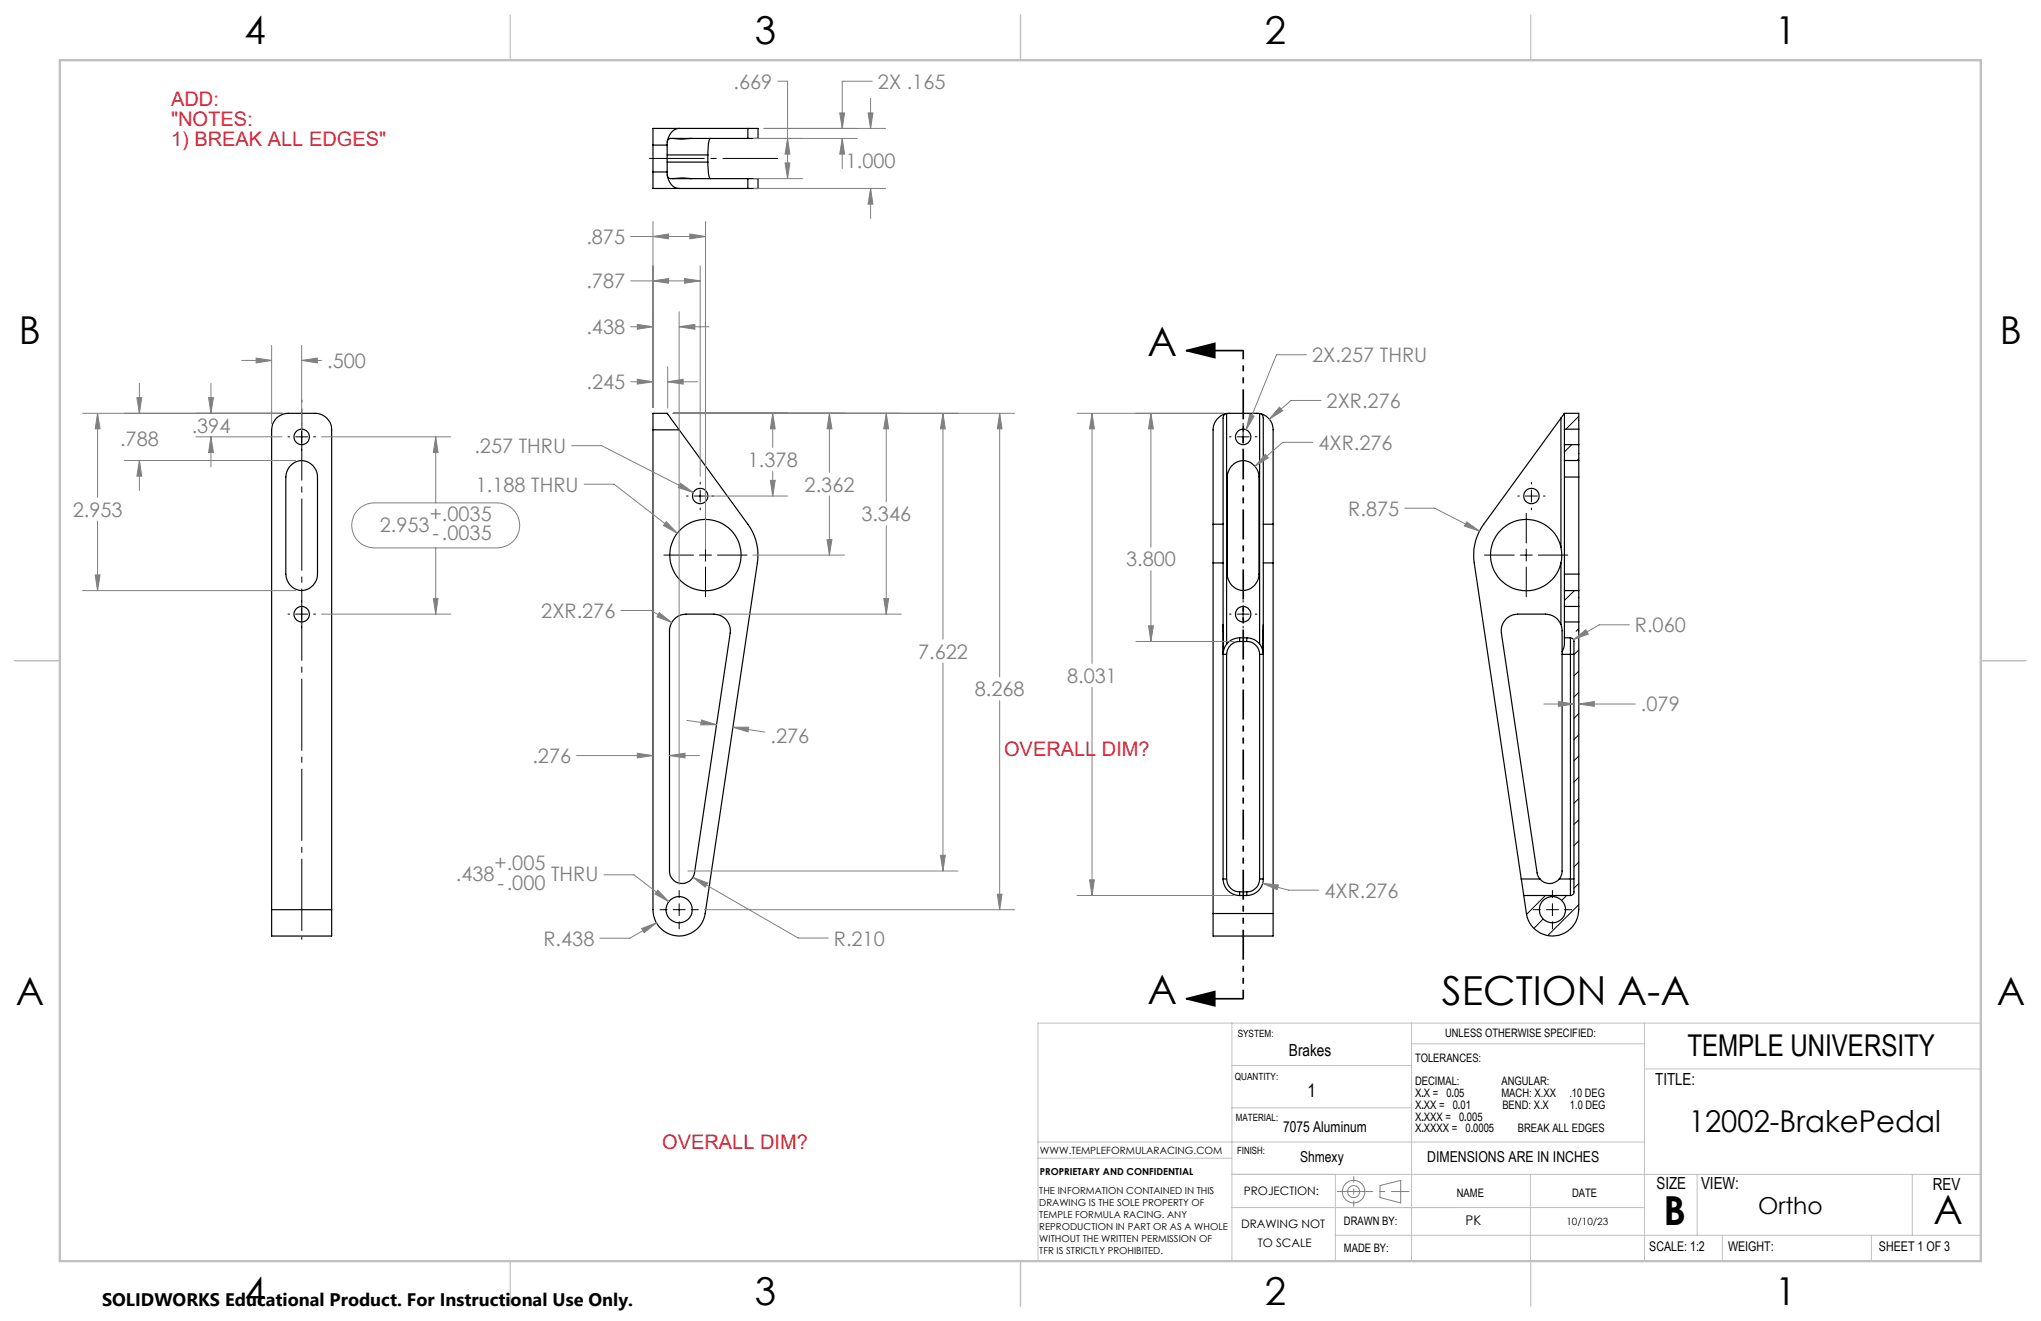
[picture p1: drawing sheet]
<svg xmlns="http://www.w3.org/2000/svg" width="432mm" height="279mm" viewBox="0 0 432 279" stroke-linecap="round" stroke-linejoin="round" font-family="sans-serif">
<g fill="none" stroke="#000" stroke-width=".25">
<path d="M138.1 36.4v3.5h20.1M138.1 30.7v5.7M138.1 30.7h3M138.1 36.4h3M141.1 36.4l.2 1M141.1 30.7v5.7M141.1 32.8h8.7M141.1 34.3h8.7M141.3 29.6l-.2 1.1M141.3 37.4a2.77 2.77 0 0 0 2.4 2.5M141.3 37.4l.6 .4h16.3M142.2 29.3l1.8 .1 2.3-.1"/>
<path d="M142.2 37.8l2-.2 2.1 .2M143.7 27.2a2.78 2.78 0 0 0-2.4 2.4M149.8 34.3v1a3.7 3.7 0 0 0 .5 2.5M149.8 32.8v1.5M150.3 29.3a5.9 5.9 0 0 0-.5 3.5M158.2 27.2h-20.1v3.5M158.2 29.3h-16.5l-.4 .3M158.2 27.2h2.2v2.1h-2.2M158.2 37.8h2.2v2.1h-2.2M158.2 27.2v2.1M158.2 37.8v2.1M61.5 98.5a3.3 3.3 0 0 1 3.6-.8 3.3 3.3 0 0 1 2.1 3.2v20.5a3.4 3.4 0 0 1-3.4 3.5 3.4 3.4 0 0 1-3.3-3.5v-20.5l.1-1z"/>
<path d="M138.1 90.9v101.5a5.6 5.6 0 0 0 5.2 5.5 5.6 5.6 0 0 0 5.9-4.7l11-74.1a11.2 11.2 0 0 0-2-8.2l-14.5-20M138.1 90.9h5.6M141.1 87.4v.1M141.1 87.5l2.6 3.4M141.1 87.4h-3v3.5M259.1 87.6a3.6 3.6 0 0 0-2.5 3.3v20M259.1 87.6l-.3 .6v22.7M259.5 87.5l-.4 .1M259.5 87.5h7M259.5 87.5v48.7M260.6 98.5a3.3 3.3 0 0 1 3.7-.8 3.3 3.3 0 0 1 2 3.2v20.5a3.4 3.4 0 0 1-3.3 3.5 3.4 3.4 0 0 1-3.4-3.5v-20.5l.2-1zM266.5 87.5l.4 .1"/>
<path d="M266.5 87.5v48.7M266.9 87.6l.4 .8v22.5M266.9 87.6a3.5 3.5 0 0 1 2.4 3.3v20M330.2 88.4l-16.3 22.5a11 11 0 0 0-2 8.2l9.9 66.8M330.2 88.4v27.3M331 97.4v3.5M331 90.8v3.3M331 87.5l-.8 .9M331 87.4h3v3.4M331 87.4v3.4M331 94.1v3.3M331 97.4h3"/>
<path d="M331 94.1h3M331 90.8h3M334 97.4v3.5M334 90.8v3.3M334 94.1v3.3M256.6 110.9v8.2M256.6 110.9h2.2M256.6 119.1h2.2M256.6 119.1v74.1M258.8 110.9v8.2M258.8 119.1v66.8M267.3 110.9v8.2"/>
<path d="M267.3 110.9h2M267.3 119.1h2M267.3 119.1v66.8M269.3 110.9v8.2M269.3 119.1v74.1M330.2 115.7a8.1 8.1 0 0 1 0 3.4M330.2 115.7a7.5 7.5 0 0 0-11.6-4.5 7.5 7.5 0 0 0 0 12.4 7.5 7.5 0 0 0 11.6-4.5M330.2 119.1v13M331 100.9v20.5M331 100.9h3M334 100.9v20.5M142.7 131a3.4 3.4 0 0 1 2.4-1.1h5.9a3.5 3.5 0 0 1 3.5 4l-7.6 50.7a2.66 2.66 0 0 1-2.8 2.3 2.66 2.66 0 0 1-2.5-2.7v-50.8a3.5 3.5 0 0 1 1.1-2.4z"/>
<path d="M258.8 132.1v1.3M258.8 133.4h.1M258.8 137.8v.6h.7M258.8 133.4v4.4M259.5 136.2l-.3 .6-.4 1M259.5 138.4v47.5M262.3 134.9a3.5 3.5 0 0 0-2.8 1.3M262.3 134.9v.8M262.3 135.7a2.74 2.74 0 0 0-2.8 2.7M262.3 134.9h1.5M262.3 135.7h1.5M263.8 134.9a3.4 3.4 0 0 1 2.7 1.3"/>
<path d="M263.8 134.9v.8M263.8 135.7a2.74 2.74 0 0 1 2.7 2.7M266.5 136.2l.3 .6 .4 1M266.5 138.4v47.5M267.2 137.8l.1 .5a.56 .56 0 0 1-.8 .1M267.2 133.4v4.4M267.2 133.4h.1M267.3 132.1l-.1 1.3M330.2 132.1l.3 1.1v4.6M330.2 132.1a3.6 3.6 0 0 0-3.2-2.2h-5.9a3.5 3.5 0 0 0-3.5 4l7.6 50.7 .6 1.3M330.5 137.8v.6M330.5 138.4v45.8a2.58 2.58 0 0 1-.6 1.7"/>
<path d="M330.5 138.4h1.7M331 121.4v3.5M331 128.3v3.3M331 134.9v.4a4.4 4.4 0 0 1-.5 2.5M331 134.9h1.2M331 124.9v3.4M331 131.6v3.3M331 131.6h3M331 124.9h3M331 121.4h3M331 128.3h3M332.2 134.9a.78 .78 0 0 1 .8 .8v52.9a.73 .73 0 0 1-.8 .8"/>
<path d="M332.2 134.9v3.5M332.2 138.4h.8M332.2 138.4v47.5M334 131.6v60.8a5.6 5.6 0 0 1-5.2 5.5 5.6 5.6 0 0 1-5.9-4.7l-.5-3.8M334 121.4v3.5M334 128.3v3.3M334 124.9v3.4M57.5 192.4v5.6h12.7v-5.6M57.5 192.4v-101.5a3.5 3.5 0 0 1 3.5-3.5h5.7a3.5 3.5 0 0 1 3.5 3.5v101.5M57.5 192.4h12.7M256.6 193.2v4.8h12.7v-4.8M256.6 193.2h12.7"/>
<path d="M258.8 185.9a3.5 3.5 0 0 0 3.5 3.5M258.8 185.9h.7M259.5 185.9a2.75 2.75 0 0 0 2.8 2.7M262.3 188.6v.8M262.3 189.4h1.5M262.3 188.6h1.5M263.8 188.6v.8M266.5 185.9h.8M266.5 185.9a2.69 2.69 0 0 1-2.7 2.7M267.3 185.9a3.5 3.5 0 0 1-3.5 3.5M321.8 185.9l.6 3.5M321.8 185.9h4"/>
<path d="M322.4 189.4h9.8M325.8 185.9a2.64 2.64 0 0 0 4.1 0M329.9 185.9h2.3M332.2 185.9v3.5M332.2 185.9h.8"/>
<circle cx="63.8" cy="92.4" r="1.64"/>
<circle cx="263" cy="92.4" r="1.64"/>
<circle cx="148.1" cy="104.9" r="1.63"/>
<circle cx="149.3" cy="117.4" r="7.5"/>
<circle cx="324" cy="104.9" r="1.63"/>
<circle cx="63.8" cy="129.9" r="1.64"/>
<circle cx="263" cy="129.9" r="1.64"/>
<circle cx="143.7" cy="192.4" r="2.77"/>
<circle cx="328.4" cy="192.4" r="2.77"/>
</g>
<g fill="none" stroke="#000" stroke-width=".21">
<path d="M60.9 92.4h.4M62.5 92.4h2.6M63.8 89.5v.4M63.8 91.1v2.6M63.8 94.9v.4M66.4 92.4h.3M260.1 92.4h.4M261.7 92.4h2.6M263 89.5v.4M263 91.1v2.6M263 94.9v.4M265.5 92.4h.4"/>
<path d="M332.5 94.1l-1.5 1.5M334 97l-.4 .4M334 88.1l-2.7 2.7M140.4 117.4h6.3M145.2 104.9h.4M146.9 104.9h2.5M148 117.4h2.5M148.1 102v.4M148.1 103.6v2.6M148.1 107.5v.3M149.3 108.6v6.3M149.3 116.1v2.6"/>
<path d="M149.3 119.9v6.3M150.7 104.9h.3M151.8 117.4h6.2M314.1 117.4h6.3M321.1 104.9h.4M321.6 117.4h2.6M322.7 104.9h2.6M322.9 108.6v6.3M322.9 116.1v2.6M322.9 119.9v6.3M324 102v.4M324 103.6v2.6"/>
<path d="M324 107.5v.3M325.4 117.4h6.3M326.5 104.9h.4M60.9 129.9h.4M62.5 129.9h2.6M63.8 127v.4M63.8 128.6v2.6M63.8 132.4v.4M66.4 129.9h.3M260.1 129.9h.4M261.7 129.9h2.6M263 127v.4"/>
<path d="M263 128.6v2.6M263 132.4v.4M265.5 129.9h.4M332.1 134.9h.1M333.1 124.9l-2.1 2.1M334 133l-.6 .5M334 137.5l-1 1M334 142l-1 .9M334 146.4l-1 1M334 150.9l-1 1M334 155.4l-1 1M334 159.9l-1 1"/>
<path d="M334 164.4l-1 1M334 168.9l-1 1M334 173.4l-1 1M334 177.9l-1 1M139.6 192.4h1.5M142.4 192.4h2.6M143.7 188.3v1.6M143.7 191.1v2.6M143.7 194.9v1.6M146.2 192.4h1.5M322.5 189.4l-.1 .1M324.4 192.4h1.5"/>
<path d="M326.5 194.4l-2 2M327 189.4l-4 4M327.2 192.4h2.5M328.4 188.3v1.6M328.4 191.1v2.6M328.4 194.9v1.6M331 192.4h1.5M331.4 189.4l-1 1M334 182.4l-1 1M334 186.9l-1 1M334 191.3l-6.6 6.6"/>
</g>
<path d="M251 74.2l6-1.6v3zM251 74.2h12M251 211.2l6-1.5v3zM251 211.2h12" fill="none" stroke="#000" stroke-width=".35"/>
<g fill="none" stroke="#808080" stroke-width=".21">
<path d="M164.5 17.2h2.1v20.6M184.5 17.2h-6.3v10M159.5 29.3h21.9M159.5 39.9h27.9M159.5 37.8h10.3M161.6 27.2h25.8M166.1 34.5h1l-.5 3.3zM166.6 29.3l.5 3.3h-1zM177.7 23.9h1l-.5 3.3zM178.2 29.3l.5 3.3h-1zM178.2 29.3v6.3M183.7 23.9h1l-.5 3.3z"/>
<path d="M184.2 39.9l.5 3.3h-1zM184.2 20.8v6.4M184.2 39.9v6.3M133.4 50h15.9M133.4 59.4h14.7M138.1 50l3.3-.5v1zM138.1 59.4l3.3-.5v1zM138.1 46.8v39.3M144.8 58.9l3.3 .5-3.3 .5zM145.9 49.5l3.4 .5-3.4 .5zM148.1 56.2v44.6M149.3 46.8v69.3"/>
<path d="M51.1 76.2h6.4M54.2 75.7l3.3 .5-3.3 .6zM57.5 73.1v16.5M63.8 76.2l3.3-.5v1.1zM63.8 73.1v18M63.8 76.2h4.2M133.4 69.1h4.7M134.8 68.6l3.3 .5-3.3 .5zM141.3 77.6v8.7M143.7 69.1l3.3-.5v1zM143.7 65.9v121.2M143.7 69.1h6.3"/>
<path d="M276.4 75h-6.3l-6.5 15.9M17.5 87.4h42.2M20.6 87.4l.6 3.3h-1.1zM20.6 87.4v17.8M26.3 97.4h36.2M29 84.1h1l-.5 3.3zM29.5 97.4l.5 3.3h-1zM29.5 81.1v6.3M29.5 97.4v6.4M41.5 92.4h18.2M44.1 84.1h1.1l-.6 3.3zM44.6 92.4l.6 3.3h-1.1z"/>
<path d="M44.6 81.1v6.3M44.6 92.4v6.3M68 92.4h27.4M92.2 92.4l.5 3.3h-1zM92.2 92.4v14M120.9 94.3h6.4l19.4 9.9M133.5 80.8h4.6M134.8 80.2l3.3 .6-3.3 .4zM141.3 80.8l3.2-.6v1zM141.3 80.8h6.3M142.4 87.4h72.3M163.5 87.4l.5 3.3h-1z"/>
<path d="M163.5 87.4v7.3M163.5 99.7v5.2M175.5 87.4l.5 3.3h-1zM175.5 87.4v12.5M187.5 87.4l.5 3.3h-1zM187.5 87.4v18.8M199.5 87.4l.5 3.3h-1zM199.5 87.4v47.8M211.5 87.4l.5 3.3h-1zM211.5 87.4v55.8M227.9 87.4h31M231 87.4l.5 3.3h-1z"/>
<path d="M231 87.4v52.9M243.5 87.4l.5 3.3h-1zM243.5 87.4v28.3M264.4 87.6l.9 .4-1.7 2.9zM267.7 96.1l.6 .7-2.8 1.8zM270.7 86.1l.7 .8-2.9 1.8zM277.7 93.6h-6.3l-5.9 5M279.5 84.7h-6.4l-4.6 4M20.6 110.2v14.7M75.6 108a4.8 4.8 0 0 1 3.6-1.6h26a4.8 4.8 0 0 1 4.8 4.7 4.8 4.8 0 0 1-4.8 4.8h-26a4.7 4.7 0 0 1-4.4-2.8 4.7 4.7 0 0 1 .8-5.1zM92.2 115.9v14M123.6 102.4h6.3l13.4 10.4"/>
<path d="M141 110.3l2.3 2.5-2.9-1.6zM144 102.2l2.7 2-3.2-1.1zM149.4 104.9h17.3M159.3 117.4h19.3M163 101.6h1l-.5 3.3zM175 114.1h1l-.5 3.3zM175.5 104.9v12.5M187.5 111.2v18.7M297.2 107.5h6.3l9.5 4.8M310.3 110.4l2.7 1.9-3.2-1zM17.5 124.9h45M20.1 121.6h1.1l-.6 3.3z"/>
<path d="M68 129.9h27.4M91.7 126.6h1l-.5 3.3zM131.4 129.1h6.3l4.4 2.6M139.5 129.6l2.6 2.1-3.1-1.2zM152.3 129.9h38.4M187 126.6h1l-.5 3.3zM240.3 135.7h20.7M243 132.4h1l-.5 3.3zM243.5 120.7v15M332.9 135.3l2.6-2.1 .5 .9zM344.7 132.2h-6.4l-5.4 3.1M122 159.8h16.1"/>
<path d="M134.8 159.3l3.3 .5-3.3 .5zM141.6 159.8l3.3-.5v1zM141.6 159.8h6.4M145.3 152.4l6.3 .9M148.4 152.3l3.2 1h-3.4zM155 153.8h3.4l-.1 1zM155 153.8l6.8 1M199.5 140.2v44M211.5 148.2v44.2M231 145.4v44M326.6 148.9h6.4M329.7 148.4l3.3 .5-3.3 .5z"/>
<path d="M334 148.9l3.3-.5v1zM334 148.9h12M127.8 185h6.3l7.4 5.7M135.7 196.4l3.2-1.2-2.6 2.1zM138.9 195.2l-5.7 3.2h-6.3M139.2 188.3l2.3 2.4-2.9-1.6zM145.6 184.2h57.1M146.6 185.6l3.1 1.2-.5 .8zM146.6 185.6l22.3 12.8h6.3M149 192.4h65.7M199 180.9h1l-.5 3.3zM211 189.1h1l-.5 3.3z"/>
<path d="M227.9 189.4h33.1M230.5 186.1h1l-.5 3.3zM267.1 186.8l3.4 .4-.3 1zM267.1 186.8l5.5 1.5h6.4M292 250.8l4.3-1.1v4.7l-4.3-1.1z"/>
<circle cx="286.4" cy="252" r="2.39"/>
<circle cx="286.4" cy="252" r="1.26"/>
</g>
<path d="M137.3 33.5h27.3" fill="none" stroke="#000" stroke-width=".21" stroke-dasharray="15.2 1.3 1.3 1.3" stroke-dashoffset="3.5" stroke-linecap="butt"/>
<path d="M63.8 198.7v-114.2" fill="none" stroke="#000" stroke-width=".21" stroke-dasharray="15.2 1.3 1.3 1.3" stroke-dashoffset="-1.9" stroke-linecap="butt"/>
<path d="M263 74.1v137.1" fill="none" stroke="#000" stroke-width=".35" stroke-dasharray="6.3 1.3 1.3 1.3 1.3 1.3" stroke-dashoffset="4.5" stroke-linecap="butt"/>
<path d="M282.9 252h15.3" fill="none" stroke="#808080" stroke-width=".21" stroke-dasharray="15.2 1.3 1.3 1.3" stroke-dashoffset="7.6" stroke-linecap="butt"/>
<path d="M286.4 248.8v6.4" fill="none" stroke="#808080" stroke-width=".21" stroke-dasharray="15.2 1.3 1.3 1.3" stroke-dashoffset="13.9" stroke-linecap="butt"/>
<g fill="none" stroke="#c0c0c0" stroke-width=".21">
<path d="M260.6 216.4v50.3h-41v-50.3h199.5M298.6 216.4v50.3M347.9 216.4v50.3M260.6 234.3h38M260.6 225.4h38M298.6 220.8h49.3M347.9 226.1h71.2M219.6 241.5h128.3M219.6 245h41M260.6 248.4h158.5M260.6 255.4h87.3M282.5 248.4v18.3"/>
<path d="M323.8 248.4v18.3M359.1 248.4v12.9M404.6 248.4v12.9M282.5 261.3h136.6M364.4 261.3v5.4M395.9 261.3v5.4"/>
</g>
<path d="M108 3.2v9.5M215.9 3.2v9.5M323.8 3.2v9.5M3.1 139.7h9.6M419.1 139.7h9.5M108 266.7v9.6M215.9 266.7v9.6M323.8 266.7v9.6" fill="none" stroke="#c0c0c0" stroke-width=".25"/>
<path d="M12.7 12.7h406.4v254h-406.4z" fill="none" stroke="#c0c0c0" stroke-width=".5"/>
<path d="M251 74.2l6-1.6v3zM251 211.2l6-1.5v3z" fill="#000"/>
<path d="M163.5 87.4l.5 3.3h-1zM163 101.6h1l-.5 3.3zM175.5 87.4l.5 3.3h-1zM175 114.1h1l-.5 3.3zM187.5 87.4l.5 3.3h-1zM187 126.6h1l-.5 3.3zM199.5 87.4l.5 3.3h-1zM199 180.9h1l-.5 3.3zM211.5 87.4l.5 3.3h-1zM211 189.1h1l-.5 3.3zM138.1 50l3.3-.5v1zM145.9 49.5l3.4 .5-3.4 .5zM141.6 159.8l3.3-.5v1zM134.8 159.3l3.3 .5-3.3 .5zM144 102.2l-.5 .9 3.2 1.1zM141 110.3l-.6 .9 2.9 1.6zM139.5 129.6l-.5 .9 3.1 1.2zM146.6 185.6l2.6 2 .5-.8zM139.2 188.3l-.6 .8 2.9 1.6zM135.7 196.4l.6 .9 2.6-2.1zM141.3 80.8l3.2-.6v1zM134.8 80.2l3.3 .6-3.3 .4zM134.8 68.6l3.3 .5-3.3 .5zM143.7 69.1l3.3-.5v1zM138.1 59.4l3.3-.5v1zM144.8 58.9l3.3 .5-3.3 .5zM148.4 152.3l3.2 1h-3.4zM155 153.8h3.4l-.1 1zM177.7 23.9h1l-.5 3.3zM178.2 29.3l.5 3.3h-1zM183.7 23.9h1l-.5 3.3zM184.2 39.9l.5 3.3h-1zM166.6 29.3l.5 3.3h-1zM166.1 34.5h1l-.5 3.3zM264.4 87.6l-.8 3.3 1.7-2.9zM267.1 186.8l3.1 1.4 .3-1zM231 87.4l.5 3.3h-1zM230.5 186.1h1l-.5 3.3zM267.7 96.1l-2.2 2.5 2.8-1.8zM243.5 87.4l.5 3.3h-1zM243 132.4h1l-.5 3.3zM270.7 86.1l-2.2 2.6 2.9-1.8zM329.7 148.4l3.3 .5-3.3 .5zM334 148.9l3.3-.5v1zM332.9 135.3l3.1-1.2-.5-.9zM310.3 110.4l-.5 .9 3.2 1zM91.7 126.6h1l-.5 3.3zM92.2 92.4l.5 3.3h-1zM54.2 75.7l3.3 .5-3.3 .6zM63.8 76.2l3.3-.5v1.1zM20.6 87.4l.6 3.3h-1.1zM20.1 121.6h1.1l-.6 3.3zM29 84.1h1l-.5 3.3zM29.5 97.4l.5 3.3h-1zM44.1 84.1h1.1l-.6 3.3zM44.6 92.4l.6 3.3h-1.1z" fill="#808080"/>
<g font-size="8.5">
<text x="242.7" y="75.3">A</text>
<text x="242.7" y="212.4">A</text>
<text x="305.1" y="212.5">SECTION A-A</text>
<text x="352" y="259">B</text>
<text x="409.1" y="258.9">A</text>
</g>
<g font-size="8.1">
<text x="51.7" y="9.3">4</text>
<text x="159.7" y="9.3">3</text>
<text x="267.6" y="9.3">2</text>
<text x="375.6" y="9.3">1</text>
<text x="4" y="72.8">B</text>
<text x="423.1" y="72.8">B</text>
<text x="3.3" y="212.5">A</text>
<text x="422.4" y="212.5">A</text>
<text x="51.7" y="276">4</text>
<text x="159.7" y="276">3</text>
<text x="267.6" y="276">2</text>
<text x="375.6" y="276">1</text>
</g>
<g font-size="6.3">
<text x="357" y="223.3">TEMPLE UNIVERSITY</text>
<text x="357.3" y="239.5">12002-BrakePedal</text>
</g>
<text font-size="4.9" x="371.9" y="256.9">Ortho</text>
<g font-size="4.2" fill="#e52237">
<text x="36.2" y="22.3">ADD:</text>
<text x="36.2" y="26.6">&quot;NOTES:</text>
<text x="36.2" y="30.8">1) BREAK ALL EDGES&quot;</text>
</g>
<g font-size="4.2" fill="#808080">
<text x="155.2" y="18.8">.669</text>
<text x="185.7" y="18.8">2X .165</text>
<text x="178.9" y="35.6">1.000</text>
<text x="124.1" y="51.6">.875</text>
<text x="124.1" y="61">.787</text>
<text x="124.1" y="70.7">.438</text>
<text x="69.2" y="77.8">.500</text>
<text x="277.6" y="76.6">2X.257 THRU</text>
<text x="124.1" y="82.3">.245</text>
<text x="280.7" y="86.3">2XR.276</text>
<text x="25.4" y="94.4">.788</text>
<text x="40.6" y="91.5">.394</text>
<text x="100.4" y="95.8">.257 THRU</text>
<text x="278.9" y="95.1">4XR.276</text>
<text x="158.2" y="98.8">1.378</text>
<text x="100.6" y="104">1.188 THRU</text>
<text x="170.2" y="104">2.362</text>
<text x="15.4" y="109.3">2.953</text>
<text x="80.4" y="112.5">2.953</text>
<text x="90.9" y="110.2">+.0035</text>
<text x="182.2" y="110.2">3.346</text>
<text x="285.3" y="109.1">R.875</text>
<text x="91.5" y="114.3">-.0035</text>
<text x="238.2" y="119.8">3.800</text>
<text x="114.5" y="130.7">2XR.276</text>
<text x="345.9" y="133.7">R.060</text>
<text x="194.2" y="139.3">7.622</text>
<text x="206.2" y="147.3">8.268</text>
<text x="225.8" y="144.5">8.031</text>
<text x="347.2" y="150.5">.079</text>
<text x="112.6" y="161.4">.276</text>
<text x="163" y="157.2">.276</text>
<text x="104.6" y="184.1">+.005</text>
<text x="96.4" y="186.4">.438</text>
<text x="105.2" y="188.2">-.000</text>
<text x="116.6" y="186.4">THRU</text>
<text x="280.2" y="189.9">4XR.276</text>
<text x="115" y="200">R.438</text>
<text x="176.4" y="200">R.210</text>
</g>
<g font-size="4.2" fill="#e52136">
<text x="212.4" y="159.9">OVERALL DIM?</text>
<text x="140.1" y="243">OVERALL DIM?</text>
</g>
<text font-size="3.9" x="276.6" y="232">1</text>
<text font-size="3.8" x="21.6" y="276.3">SOLIDWORKS Educational Product. For Instructional Use Only.</text>
<g font-size="3.5">
<text x="272.7" y="223.4">Brakes</text>
<text x="350.2" y="229.5">TITLE:</text>
<text x="350.5" y="251.4">SIZE</text>
<text x="359.9" y="251.5">VIEW:</text>
<text x="408.9" y="251.6">REV</text>
</g>
<g font-size="3.2">
<text x="271.5" y="239.5">7075 Aluminum</text>
<text x="275" y="245.8">Shmexy</text>
<text x="301.9" y="245.8">DIMENSIONS ARE IN INCHES</text>
</g>
<g font-size="2.8">
<text x="310" y="259.1">PK</text>
<text x="348.9" y="264.6">SCALE: 1:2</text>
<text x="365.6" y="264.6">WEIGHT:</text>
<text x="397.5" y="264.6">SHEET 1 OF 3</text>
</g>
<g font-size="2.5">
<text x="305.7" y="219.4">UNLESS OTHERWISE SPECIFIED:</text>
<text x="299.4" y="224.6">TOLERANCES:</text>
<text x="299.4" y="229.6">DECIMAL:</text>
<text x="299.4" y="232.1">X.X = 0.05</text>
<text x="317.6" y="232.1">MACH: X.XX</text>
<text x="317.7" y="229.6">ANGULAR:</text>
<text x="332" y="232.1">.10 DEG</text>
<text x="299.4" y="234.5">X.XX = 0.01</text>
<text x="299.4" y="237">X.XXX = 0.005</text>
<text x="299.4" y="239.5">X.XXXX = 0.0005</text>
<text x="317.8" y="234.5">BEND: X.X</text>
<text x="321.1" y="239.5">BREAK ALL EDGES</text>
<text x="332.1" y="234.5">1.0 DEG</text>
<text x="263.2" y="252.8">PROJECTION:</text>
<text x="308.2" y="253.2">NAME</text>
<text x="332.6" y="253.2">DATE</text>
<text x="262.6" y="259.8">DRAWING NOT</text>
<text x="266.1" y="263.8">TO SCALE</text>
<text x="284.3" y="259.1">DRAWN BY:</text>
<text x="284.3" y="264.7">MADE BY:</text>
</g>
<g font-size="2.1">
<text x="261.9" y="219.4">SYSTEM:</text>
<text x="261.3" y="228.4">QUANTITY:</text>
<text x="261.5" y="237">MATERIAL:</text>
<text x="220" y="244.1">WWW.TEMPLEFORMULARACING.COM</text>
<text x="261.7" y="244">FINISH:</text>
<text x="331.4" y="259.1">10/10/23</text>
</g>
<g font-size="2">
<text x="220" y="248.5">PROPRIETARY AND CONFIDENTIAL</text>
<text x="219.9" y="252.5">THE INFORMATION CONTAINED IN THIS</text>
<text x="219.9" y="255.1">DRAWING IS THE SOLE PROPERTY OF</text>
<text x="219.9" y="257.6">TEMPLE FORMULA RACING. ANY</text>
<text x="219.9" y="260.1">REPRODUCTION IN PART OR AS A WHOLE</text>
<text x="219.9" y="262.6">WITHOUT THE WRITTEN PERMISSION OF</text>
<text x="219.9" y="265.2">TFR IS STRICTLY PROHIBITED.</text>
</g>
</svg>
